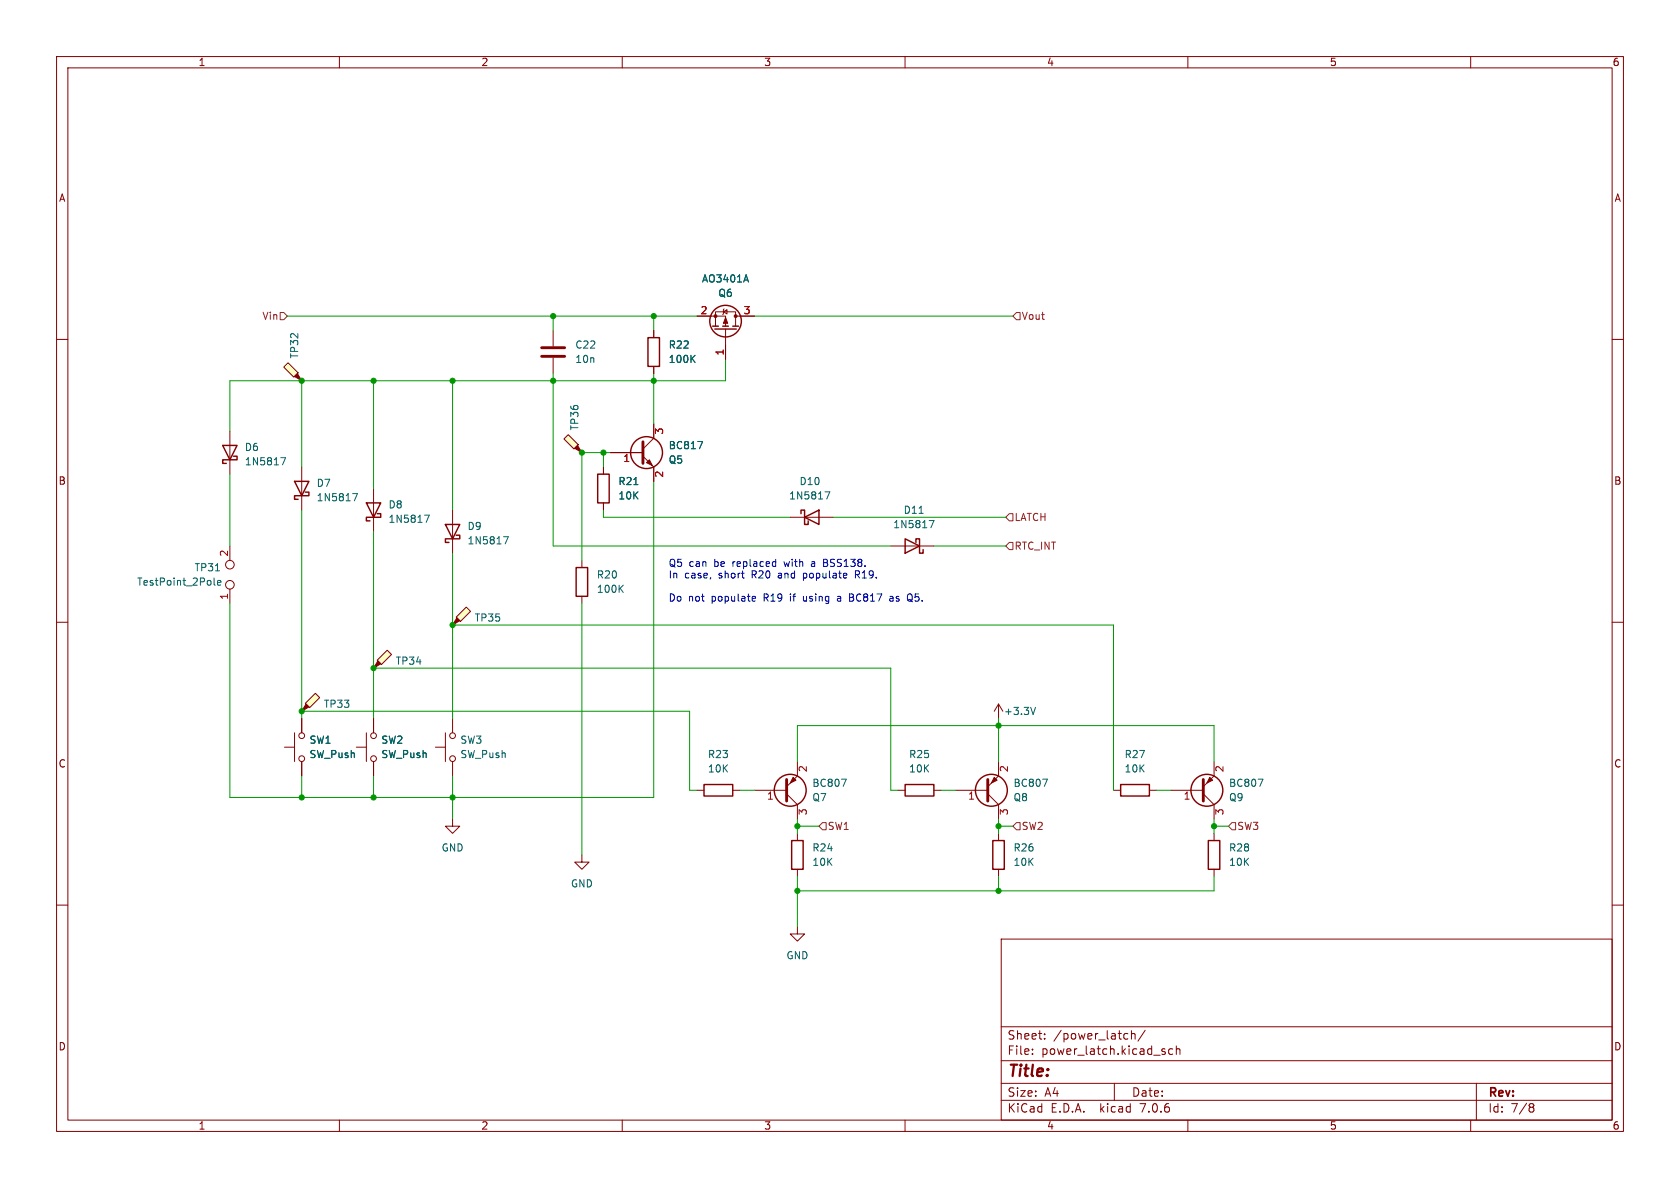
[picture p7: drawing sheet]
<svg xmlns="http://www.w3.org/2000/svg" width="297mm" height="210mm" viewBox="0 0 297 210" stroke-linecap="round" stroke-linejoin="round" font-family="sans-serif">
<g fill="none" stroke="#840000" stroke-width=".18">
<path d="M10 10h277v190h-277zM12 12h273v186h-273zM60 10v2M110 10v2M160 10v2M210 10v2M260 10v2M10 60h2M285 60h2M10 110h2M285 110h2M10 160h2"/>
<path d="M214.6 147.3v1.3M214.6 153.7v1.2M285 160h2M177 166h108v32h-108zM60 198v2M110 198v2M160 198v2M177 194.5h108M177 191.5h108M177 187.5h108M177 181.5h108M182.5 186.3v.1"/>
<path d="M182.5 185.5v.1M184.7 183.6v.1M184.7 182.8v.1M197 191.5v3M200 182.8l.2-.1 .4 .1 .1 .9M200 182.2v1.5M202.5 182.1l-1.3 2M205.6 185.9l.4 .1v.2l-.2 .2h-.3M205.6 185.4l.4 .1M207.3 185.5l-.4-.1-.3 .3v.4l.1 .2h.6M208 185.5l.2-.1 .3 .1 .1 .9M208 184.9v1.5"/>
<path d="M210 198v2M260 198v2M261 191.5v6.5M270.6 195.1h.3l.3 .3-.3 .3M270.6 195.7h.3M270.9 195.7l.2 .2 .1 .4-.3 .3h-.3"/>
</g>
<path d="M213.6 148.6h2v5.1h-2z" fill="none" stroke="#840000" stroke-width=".25"/>
<path d="M100.5 76.8l1.7 1.8-.7 .8-1.8-1.8z" fill="#ffffc2"/>
<g fill="#840000" stroke="#840000" stroke-width=".18">
<path d="M102.1 78.7l.8 1.3-1.3-.8z"/>
<path d="M213.9 137.4l.5 .5-1 .5z"/>
</g>
<g fill="none" stroke="#840000" stroke-width=".18">
<path d="M100.5 76.8l1.7 1.8-.7 .8-1.8-1.8zM102.9 80h.1M139.7 91.4h7.6M50.3 132.1h1.8M52.1 129.5v5.1M53.3 127v2.5M53.3 134.6v2.6M207 139.7h5.7M214.6 134.6v2.6l-1.9 1.9M141 147.3v1.3M141 153.7v1.2M212.7 140.3l1.9 1.9v2.6"/>
<circle cx="53.3" cy="134.1" r=".51"/>
<circle cx="53.3" cy="130" r=".51"/>
</g>
<g fill="none" stroke="#840000" stroke-width=".25">
<path d="M141.6 90.8v-.6h.6v2.5h.7v-.6M142.2 91.4l2.6-1.2v2.5zM140 148.6h2v5.1h-2z"/>
<circle cx="213.4" cy="139.7" r="2.82"/>
</g>
<path d="M212.7 137.8v3.8" fill="none" stroke="#840000" stroke-width=".51"/>
<path d="M145.9 86.9h.8l-.5 1.3M222.4 137.7h.9l-.6 1.3" fill="none" stroke="#006464" stroke-width=".18"/>
<path d="M50.2 64.9l.7-.8 1.8 1.8-.8 .8z" fill="#ffffc2"/>
<path d="M52.6 66l.7 1.3-1.2-.8z" fill="#840000" stroke="#840000" stroke-width=".18"/>
<path d="M50.2 64.9l.7-.8 1.8 1.8-.8 .8zM53.3 67.3h.1" fill="none" stroke="#840000" stroke-width=".18"/>
<path d="M54 124.3l1.8-1.7 .7 .7-1.8 1.8z" fill="#ffffc2"/>
<g fill="#840000" stroke="#840000" stroke-width=".18">
<path d="M54.1 124.5l.5 .5-1.3 .7z"/>
<path d="M140.2 137.4l.5 .5-1 .5z"/>
<path d="M128.3 56.1l.4 1.1h-.8z"/>
<circle cx="126.5" cy="55.9" r=".25"/>
<circle cx="130" cy="55.9" r=".25"/>
</g>
<g fill="none" stroke="#840000" stroke-width=".18">
<path d="M97.8 58.4v2.8M115.6 58.4v1.3M123.2 55.9h5.1v1.8M126.5 57.7v-2.6h3.5v2.6M127.9 55.1l.6-.4v.8zM128 54.6l-.1 .1v.8l-.1 .1M128.3 58.2v5.3M130 55.9h3.3M40.6 76.2v7.6M97.8 63.2v2.8M115.6 64.8v1.2M53.3 82.6v7.6"/>
<path d="M66 86.4v7.6M102.9 99.1v1.2M106.7 82.6v1.2M106.7 88.9v1.3M157.5 96.5h7.6M102.9 105.4v1.3M53.3 125.7h.1M54 124.3l1.8-1.7 .7 .7-1.8 1.8zM63 132.1h1.8M64.8 129.5v5.1M66 127v2.5M66 134.6v2.6"/>
<path d="M77 132.1h1.7M78.7 129.5v5.1M80 127v2.5M80 134.6v2.6M123.2 139.7h1.3M129.5 139.7h1.3M133.3 139.7h5.8M141 134.6v2.6l-1.9 1.9M158.7 139.7h1.3M165.1 139.7h1.3M176.5 124.5l-.7 1.2M176.5 124.5v2.5"/>
<path d="M176.5 124.5l.8 1.2M196.8 139.7h1.3M203.2 139.7h1.3M80 144.8v1.3h1.3l-1.3 1.2-1.3-1.2h1.3M102.9 151.1v1.3h1.2l-1.2 1.3-1.3-1.3h1.3M139.1 140.3l1.9 1.9v2.6M141 163.8v1.3h1.2l-1.2 1.3-1.3-1.3h1.3"/>
<circle cx="66" cy="134.1" r=".51"/>
<circle cx="66" cy="130" r=".51"/>
<circle cx="80" cy="134.1" r=".51"/>
<circle cx="80" cy="130" r=".51"/>
</g>
<g fill="none" stroke="#840000" stroke-width=".25">
<path d="M114.6 59.7h2v5.1h-2zM126 57.7h1M126.4 58.2h3.8M127.8 57.7h1M129.5 57.7h1.1M39.4 78.7h2.5l-1.3 2.6zM41.3 80.6h.6v.7h-2.5v.6h.6M52.1 85.1h2.5l-1.3 2.5zM54 87h.6v.6h-2.5v.7h.6M64.8 88.9h2.5l-1.3 2.5zM66.7 90.8h.6v.6h-2.5v.7h.6M105.7 83.8h2v5.1h-2z"/>
<path d="M160 95.3l2.6 1.2-2.6 1.3zM161.9 95.9v-.6h.7v2.5h.6v-.6M101.9 100.3h2v5.1h-2zM124.5 138.7h5v2h-5zM160 138.7h5.1v2h-5.1zM198.1 138.7h5.1v2h-5.1z"/>
<circle cx="128.3" cy="56.8" r="2.79"/>
<circle cx="139.7" cy="139.7" r="2.82"/>
</g>
<path d="M95.8 63h4M95.8 61.5h4M139.1 137.8v3.8" fill="none" stroke="#840000" stroke-width=".51"/>
<g fill="none" stroke="#006464" stroke-width=".18">
<path d="M131.9 48.6l.4 1.3M122.3 63.4l.6 .7M122.9 62.8l-.7 .7M49.6 80.9h.9l-.6 1.3M62.3 87.3h.9l-.6 1.2M75 91.1h.9l-.6 1.2M112.1 85.7h.7M162.5 90.7h.7M164.3 92h.8l-.5 1.3M109.6 104l.6 .7M110.2 103.4l-.7 .8M148.8 137.7h.8l-.5 1.3"/>
<path d="M183.1 125l-.5 1.3"/>
</g>
<path d="M82.4 107.3l.8 .8-1.8 1.8-.8-.8z" fill="#ffffc2"/>
<path d="M80.8 109.2l.5 .5-1.3 .8z" fill="#840000" stroke="#840000" stroke-width=".18"/>
<path d="M80 110.5h.1M82.4 107.3l.8 .8-1.8 1.8-.8-.8z" fill="none" stroke="#840000" stroke-width=".18"/>
<path d="M66.7 116.7l1.8-1.8 .7 .8-1.8 1.8z" fill="#ffffc2"/>
<g fill="#840000" stroke="#840000" stroke-width=".18">
<path d="M66.8 116.8l.5 .5-1.3 .8z"/>
<path d="M114.8 81.3l.5 1-1-.5z"/>
<path d="M175.8 137.4l.5 .5-1 .5z"/>
</g>
<g fill="none" stroke="#840000" stroke-width=".18">
<path d="M115.6 58.4v1.3M123.2 55.9h2.5M130.8 55.9h2.5M115.6 74.9v2.6l-1.9 1.9M115.6 64.8v1.2M128.3 61v2.5M40.6 96.5v2.6M80 90.2v7.6M106.7 82.6v1.2M106.7 88.9v1.3M107.9 80h5.8M113.7 80.6l1.9 2v2.5"/>
<path d="M40.6 104.1v2.6M66 118.1h.1M66.7 116.7l1.8-1.8 .7 .8-1.8 1.8zM53.3 127v2.5M53.3 134.6v2.6M66 127v2.5M66 134.6v2.6M168.9 139.7h5.7M176.5 134.6v2.6l-1.9 1.9M174.6 140.3l1.9 1.9v2.6M176.5 147.3v1.3M176.5 153.7v1.2"/>
<circle cx="40.6" cy="99.8" r=".76"/>
<circle cx="40.6" cy="103.4" r=".76"/>
</g>
<path d="M113.7 78.1v3.8M174.6 137.8v3.8" fill="none" stroke="#840000" stroke-width=".51"/>
<g fill="none" stroke="#840000" stroke-width=".25">
<path d="M78.7 92.7h2.6l-1.3 2.6zM80.6 94.6h.7v.7h-2.6v.6h.7M175.5 148.6h2v5.1h-2z"/>
<circle cx="114.3" cy="80" r="2.82"/>
<circle cx="175.3" cy="139.7" r="2.82"/>
</g>
<path d="M131.9 48.6l.4 1.3M122.3 63.4l.6 .7M122.9 62.8l-.7 .7M123.4 78h.8l-.5 1.3M89 94.9h.9l-.6 1.2M112.1 85.7h.7M37.8 102.2v1.1l.2 .1M38.1 100.9h.7M38.5 103l.6-.1-.1-.2-.4-.1-.1 .2v.6h.5M184.3 137.7h.9l-.6 1.3" fill="none" stroke="#006464" stroke-width=".18"/>
<path d="M49.5 55.2h.7l.6 .7-.6 .6h-.7zM179.7 55.2h.6v1.3h-.6l-.6-.6zM177.8 91.4l.6-.6h.7v1.3h-.7zM178.4 95.9h.7v1.3h-.7l-.6-.7zM145.4 145.4h.6v1.3h-.6l-.6-.6zM179.7 145.4h.6v1.3h-.6l-.6-.6zM217.8 145.4h.6v1.3h-.6l-.6-.6z" fill="none" stroke="#725600" stroke-width=".18"/>
<g fill="none" stroke="#0000c2" stroke-width=".18">
<path d="M137 99.3h.1M137.1 98.9v1.2M143.6 99.3h-.1M143.6 99.6l-.2 .2 .2 .3M145.6 98.9h.4M145.6 99.5h.4M133.1 105.4l.4 .1 .1 .2-.6 .1M133.5 106.2l-.4 .1M137.1 100.1h-.1M142 101.3v1.3M142 105.4v.7l.2 .2M142 102.1l.2 .1"/>
<path d="M142.2 101.3l-.2 .1M145.6 100.1h.5M148.4 105.4l-.3 .1M148.5 105.8h-.3l-.2 .2 .1 .2 .4 .1M150.2 105l.5 .1M150.2 105.6h.4M150.6 105.6l.2 .1M150.7 105.5l-.1 .1M150.8 106.2l-.6 .1M151.2 100.9v1.3M151.2 101.6h.5M151.5 101.6l.5 .6"/>
<path d="M157.3 105.5h.5l.1 .8M157.9 105.7l-.4 .1-.2 .2 .2 .3 .4-.1M160.9 106l.4 .4M161 105l.1 .1a.81 .81 0 0 1-.1 1.2"/>
</g>
<g fill="none" stroke="#009600" stroke-width=".18">
<path d="M50.8 55.9h72.4M97.8 55.9v2.5M115.6 55.9v2.5M133.3 55.9h45.8M53.3 67.3v15.3M66 67.3v19.1M80 67.3v22.9M97.8 66v30.5h59.7M115.6 66v8.9M128.3 63.5v3.8h-87.7v8.9M40.6 83.8v12.7M53.3 90.2v36.8"/>
<path d="M66 94v33M80 97.8v29.2M106.7 80v2.6M106.7 90.2v1.2h33M107.9 80h-5v19.1M115.6 85.1v55.9h-75v-34.3M147.3 91.4h30.5M165.1 96.5h12.7M66 118.1h91.5v21.6h1.2M80 110.5h116.8v29.2M102.9 106.7v44.4M53.3 125.7h68.6v14h1.3"/>
<path d="M53.3 137.2v3.8M66 137.2v3.8M80 137.2v7.6M130.8 139.7h2.5M141 134.6v-6.3h73.6v6.3M166.4 139.7h2.5M176.5 127v7.6M204.5 139.7h2.5M141 144.8v2.5M141 154.9v8.9M141 146.1h3.8M176.5 144.8v2.5"/>
<path d="M176.5 154.9v2.6M176.5 146.1h2.6M214.6 154.9v2.6h-73.6M214.6 144.8v2.5M214.6 146.1h2.6"/>
</g>
<g fill="#009600" stroke="#009600" stroke-width=".18">
<circle cx="80" cy="141" r=".46"/>
<circle cx="80" cy="110.5" r=".46"/>
<circle cx="141" cy="157.5" r=".46"/>
<circle cx="141" cy="146.1" r=".46"/>
<circle cx="214.6" cy="146.1" r=".46"/>
<circle cx="176.5" cy="128.3" r=".46"/>
<circle cx="176.5" cy="157.5" r=".46"/>
<circle cx="176.5" cy="146.1" r=".46"/>
<circle cx="97.8" cy="55.9" r=".46"/>
<circle cx="115.6" cy="67.3" r=".46"/>
<circle cx="66" cy="67.3" r=".46"/>
<circle cx="80" cy="67.3" r=".46"/>
<circle cx="97.8" cy="67.3" r=".46"/>
<circle cx="106.7" cy="80" r=".46"/>
<circle cx="102.9" cy="80" r=".46"/>
<circle cx="115.6" cy="55.9" r=".46"/>
<circle cx="66" cy="141" r=".46"/>
<circle cx="66" cy="118.1" r=".46"/>
<circle cx="53.3" cy="125.7" r=".46"/>
<circle cx="53.3" cy="67.3" r=".46"/>
<circle cx="53.3" cy="141" r=".46"/>
</g>
<text font-size="2.8" fill="#840000" x="178" y="190.9">Title:</text>
<g font-size="2.1" fill="#840000">
<text x="178" y="184">Sheet:</text>
<text x="186.2" y="184">/power_latch/</text>
<text x="178" y="186.7">File:</text>
<text x="184.1" y="186.7">power_latch.kicad_sch</text>
<text x="178" y="196.9">KiCad</text>
<text x="178" y="194.1">Size:</text>
<text x="184.7" y="194.1">A4</text>
<text x="185.7" y="196.9">E.D.A.</text>
<text x="194.6" y="196.9">kicad</text>
<text x="200" y="194.1">Date:</text>
<text x="201.8" y="196.9">7.0.6</text>
<text x="263" y="194.3">Rev:</text>
<text x="263" y="196.9">Id:</text>
<text x="267.1" y="196.9">7/8</text>
</g>
<g font-size="1.8" fill="#840000">
<text x="35" y="11.9">1</text>
<text x="85" y="11.9">2</text>
<text x="135" y="11.9">3</text>
<text x="185" y="11.9">4</text>
<text x="235" y="11.9">5</text>
<text x="285" y="11.9">6</text>
<text x="10.3" y="35.9">A</text>
<text x="285.3" y="35.9">A</text>
<text x="10.3" y="85.9">B</text>
<text x="285.3" y="85.9">B</text>
<text x="10.3" y="135.9">C</text>
<text x="285.3" y="135.9">C</text>
<text x="10.3" y="185.9">D</text>
<text x="285.3" y="185.9">D</text>
<text x="35" y="199.9">1</text>
<text x="85" y="199.9">2</text>
<text x="135" y="199.9">3</text>
<text x="185" y="199.9">4</text>
<text x="235" y="199.9">5</text>
<text x="285" y="199.9">6</text>
</g>
<g font-size="1.8" fill="#006464">
<text x="124" y="50.1">AO3401A</text>
<text x="126.9" y="52.7">Q6</text>
<text x="52.9" y="63.5" transform="rotate(-90 52.9 63.5)">TP32</text>
<text x="101.6" y="61.8">C22</text>
<text x="101.6" y="64.4">10n</text>
<text x="118.1" y="64.4">100K</text>
<text x="118.1" y="61.8">R22</text>
<text x="102.5" y="76.2" transform="rotate(-90 102.5 76.2)">TP36</text>
<text x="43.2" y="79.9">D6</text>
<text x="43.2" y="82.5">1N5817</text>
<text x="118.1" y="79.6">BC817</text>
<text x="118.1" y="82.1">Q5</text>
<text x="55.9" y="86.3">D7</text>
<text x="55.9" y="88.8">1N5817</text>
<text x="109.2" y="86">R21</text>
<text x="109.2" y="88.5">10K</text>
<text x="139.4" y="88.5">1N5817</text>
<text x="141.2" y="86">D10</text>
<text x="68.6" y="90.1">D8</text>
<text x="68.6" y="92.6">1N5817</text>
<text x="82.6" y="93.9">D9</text>
<text x="157.8" y="93.6">1N5817</text>
<text x="159.7" y="91">D11</text>
<text x="34.3" y="101.2">TP31</text>
<text x="82.6" y="96.4">1N5817</text>
<text x="24.1" y="103.7">TestPoint_2Pole</text>
<text x="105.4" y="105">100K</text>
<text x="105.4" y="102.5">R20</text>
<text x="83.8" y="110.1">TP35</text>
<text x="69.9" y="117.7">TP34</text>
<text x="57.2" y="125.3">TP33</text>
<text x="54.6" y="131.7">SW1</text>
<text x="67.3" y="131.7">SW2</text>
<text x="81.3" y="131.7">SW3</text>
<text x="177.4" y="126.6">+3.3V</text>
<text x="54.6" y="134.2">SW_Push</text>
<text x="67.3" y="134.2">SW_Push</text>
<text x="81.3" y="134.2">SW_Push</text>
<text x="125.1" y="134.2">R23</text>
<text x="125.1" y="136.8">10K</text>
<text x="160.6" y="134.2">R25</text>
<text x="160.6" y="136.8">10K</text>
<text x="198.7" y="134.2">R27</text>
<text x="198.7" y="136.8">10K</text>
<text x="143.5" y="139.3">BC807</text>
<text x="143.5" y="141.8">Q7</text>
<text x="179.1" y="139.3">BC807</text>
<text x="179.1" y="141.8">Q8</text>
<text x="217.2" y="139.3">BC807</text>
<text x="217.2" y="141.8">Q9</text>
<text x="78" y="150.7">GND</text>
<text x="143.5" y="150.7">R24</text>
<text x="143.5" y="153.3">10K</text>
<text x="179.1" y="150.7">R26</text>
<text x="179.1" y="153.3">10K</text>
<text x="217.2" y="150.7">R28</text>
<text x="217.2" y="153.3">10K</text>
<text x="100.8" y="157.1">GND</text>
<text x="138.9" y="169.8">GND</text>
</g>
<g font-size="1.8" fill="#725600">
<text x="46.3" y="56.7">Vin</text>
<text x="180.5" y="56.7">Vout</text>
<text x="179.3" y="92.3">LATCH</text>
<text x="179.3" y="97.4">RTC_INT</text>
<text x="146.2" y="146.9">SW1</text>
<text x="180.5" y="146.9">SW2</text>
<text x="218.6" y="146.9">SW3</text>
</g>
<g font-size="1.8" fill="#a90000">
<text x="123.8" y="55.6">2</text>
<text x="131.4" y="55.6">3</text>
<text x="128" y="62.9" transform="rotate(-90 128 62.9)">1</text>
<text x="117.6" y="76.9" transform="rotate(-90 117.6 76.9)">3</text>
<text x="110.1" y="82">1</text>
<text x="117.6" y="84.5" transform="rotate(-90 117.6 84.5)">2</text>
<text x="40.4" y="98.5" transform="rotate(-90 40.4 98.5)">2</text>
<text x="40.4" y="106.1" transform="rotate(-90 40.4 106.1)">1</text>
<text x="143" y="136.6" transform="rotate(-90 143 136.6)">2</text>
<text x="178.5" y="136.6" transform="rotate(-90 178.5 136.6)">2</text>
<text x="216.6" y="136.6" transform="rotate(-90 216.6 136.6)">2</text>
<text x="135.5" y="141.7">1</text>
<text x="171.1" y="141.7">1</text>
<text x="209.2" y="141.7">1</text>
<text x="143" y="144.2" transform="rotate(-90 143 144.2)">3</text>
<text x="178.5" y="144.2" transform="rotate(-90 178.5 144.2)">3</text>
<text x="216.6" y="144.2" transform="rotate(-90 216.6 144.2)">3</text>
</g>
<g font-size="1.8" fill="#0000c2">
<text x="118.1" y="100.3">Q5</text>
<text x="121.8" y="100.3">can</text>
<text x="126.4" y="100.3">be</text>
<text x="129.8" y="100.3">replaced</text>
<text x="139.1" y="100.3">with</text>
<text x="144.1" y="100.3">a</text>
<text x="146.4" y="100.3">BSS138.</text>
<text x="118.1" y="102.3">In</text>
<text x="118.1" y="106.4">Do</text>
<text x="121" y="102.3">case,</text>
<text x="121.7" y="106.4">not</text>
<text x="125.9" y="106.4">populate</text>
<text x="127.2" y="102.3">short</text>
<text x="133.2" y="102.3">R20</text>
<text x="135.3" y="106.4">R19</text>
<text x="138" y="102.3">and</text>
<text x="140.1" y="106.4">if</text>
<text x="142.7" y="106.4">using</text>
<text x="142.7" y="102.3">populate</text>
<text x="148.9" y="106.4">a</text>
<text x="151.2" y="106.4">BC817</text>
<text x="152" y="102.3">R19.</text>
<text x="158.6" y="106.4">as</text>
<text x="161.9" y="106.4">Q5.</text>
</g>
</svg>
